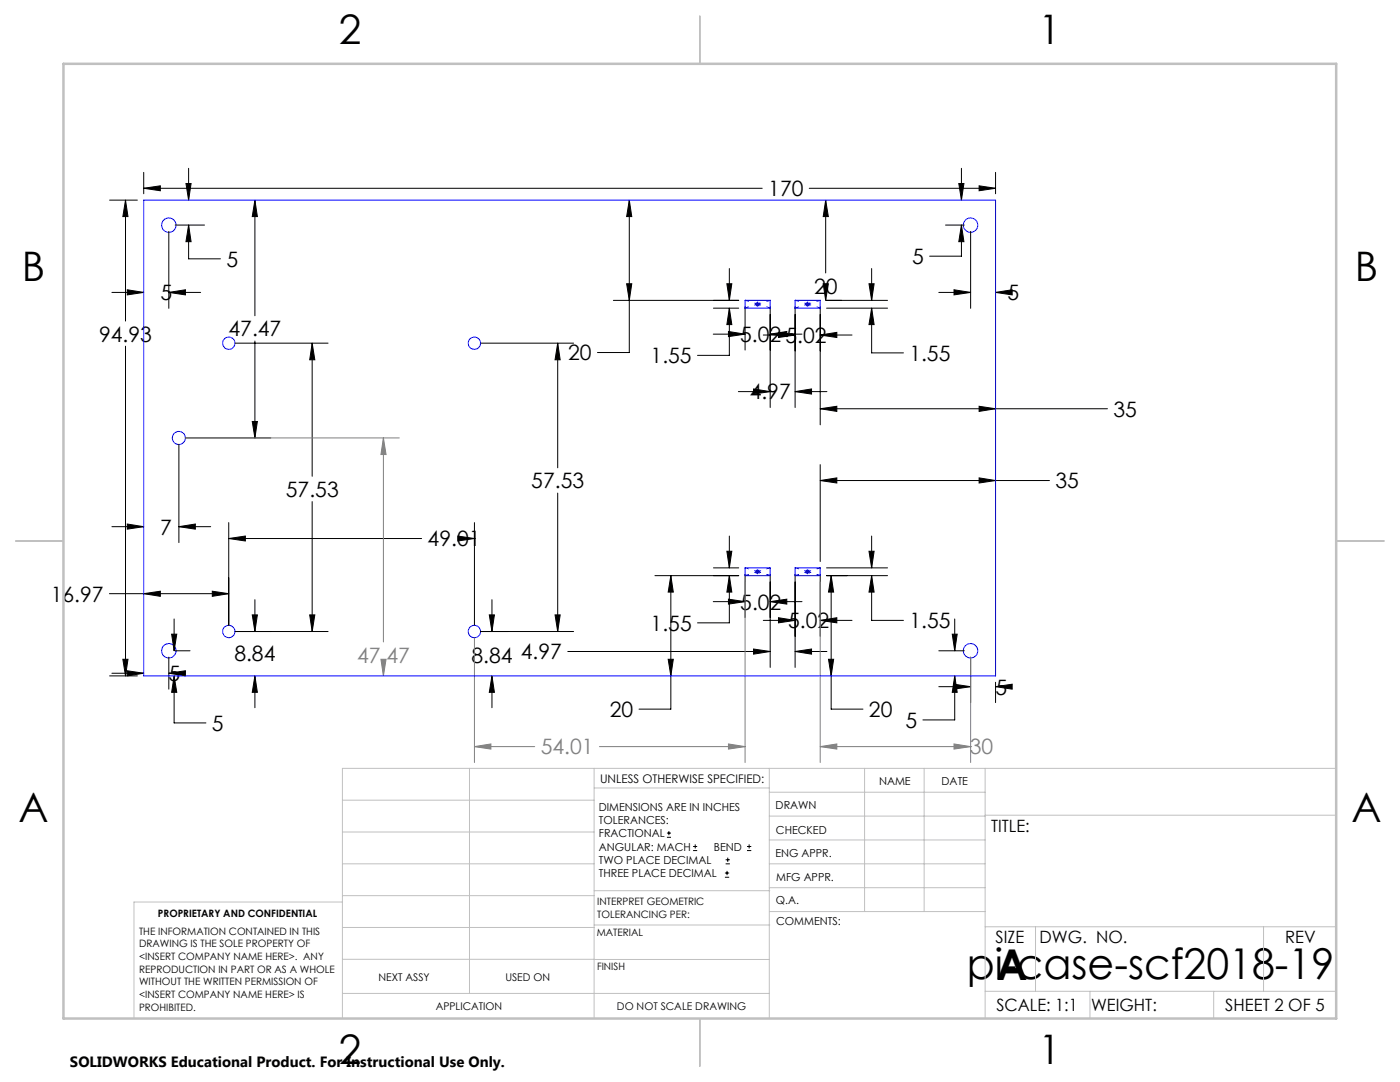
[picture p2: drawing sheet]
<svg xmlns="http://www.w3.org/2000/svg" width="279mm" height="216mm" viewBox="0 0 279 216" stroke-linecap="round" stroke-linejoin="round" font-family="sans-serif">
<g fill="none" stroke="#000" stroke-width=".2">
<path d="M21.9 39.9h5.5M25 39.9v24.2M25 39.9l.5 3.3h-1zM28.7 34.4v4.3M28.7 37.6h123.4M28.7 37.6l3.3-.5v1zM37.1 36.6h1l-.5 3.3zM37.6 33.6v6.3M50.9 39.9l.5 3.3h-1.1zM50.9 39.9v23.1M125.6 39.9v30.4h-6.4M125.6 39.9l.5 3.3h-1z"/>
<path d="M161.5 37.6h37.2M164.8 39.9v14.6M164.8 39.9l.5 3.3h-1zM191.3 36.6h1.1l-.5 3.3zM191.9 33.6v6.3M195.4 37.1l3.3 .5-3.3 .5zM198.7 34.4v4.3M22.3 58.3h6.4M25.4 57.8l3.3 .5-3.3 .5zM33.7 46.2v15.3M33.7 58.3h6.3M33.7 58.3l3.3-.5v1z"/>
<path d="M35 44.9h5.8M37.6 44.9v6.7h6.4M37.6 44.9l.5 3.3h-1zM122.4 59.9h25M125.1 56.6h1l-.5 3.3zM145.1 56.6h.9l-.4 3.3zM145.6 53.6v6.3M164.3 56.6h1l-.5 3.3zM164.8 59.5v.4M165 59.9h12.1M173.4 56.6h1l-.4 3.3zM174 53.6v6.3"/>
<path d="M187.4 58.3h6.3M188.7 44.9h3.7M190.4 57.8l3.3 .5-3.3 .5zM191.9 44.9l.5 3.3h-1.1zM191.9 44.9v6.2h-6.4M193.7 46.2v15.3M198.7 58.3h1.1M198.7 58.3l3.3-.5v1zM25 69.1v65.8M46.9 68.5h18.6M50.9 68.1v19.3M62.3 68.5l.5 3.3h-1z"/>
<path d="M62.3 68.5v26.5M96 68.5h18.5M111.3 68.5l.5 3.3h-1zM111.3 68.5v24.8M142.3 66.7h6.4M142.4 61.5h5M145.4 66.1l3.3 .6-3.3 .5zM145.6 61.5v9.4h-6.4M145.6 61.5l.4 3.3h-.9zM147.4 78.1h6.3M148.7 61.2v8.7M150.4 77.6l3.3 .5-3.3 .5z"/>
<path d="M152.3 66.9h6.4M153.7 61.2v20.1M153.7 66.7h6.4M153.7 66.7l3.3-.6v1.1zM155.4 66.3l3.3 .6-3.3 .4zM158.7 78.1l3.3-.5v1zM158.7 61.2v20.1M158.7 78.1h6.3M163.7 61.2v23.6M163.7 66.9h6.3M163.7 66.9l3.3-.6v1zM165 61.5h12.1"/>
<path d="M174 61.5v8.9h6.3M174 61.5l.4 3.3h-1zM35.7 88.7v19.6M37 87.4h17M50.3 84.1h1.1l-.5 3.3zM111.3 98.4v27.6M163.7 92.7v19.3M163.7 81.6h57.3M163.7 95.9h45.7M163.7 81.6l3.3-.5v1zM163.7 95.9l3.3-.5v1zM195.4 81.1l3.3 .5-3.3 .5z"/>
<path d="M195.4 95.4l3.3 .5-3.3 .5zM21.8 118.5h23.8M22.3 105.1h6.4M25.4 104.6l3.3 .5-3.3 .5zM28.7 118.5l3.3-.5v1zM35.7 105.1h6.4M35.7 105.1l3.3-.5v1zM42.4 118l3.2 .5-3.2 .5zM45.6 104.3v20.4M45.6 107.5h38.5M45.6 107.5l3.4-.5v1zM50.9 119.7v6.3"/>
<path d="M62.3 100.1v25.9M91.4 107l3.3 .5-3.3 .5zM94.7 107.5h.1M94.7 104.3v20.4M98.2 119.7v6.3M130.7 114.9h16.7M133.9 114.9v26.6h-6.4M133.9 114.9l.5 3.2h-1.1zM142.4 113.3h5M145.1 110h.9l-.4 3.3zM145.4 119.6l3.3 .5-3.3 .4zM145.6 107v6.3"/>
<path d="M145.6 114.9v9.4h-6.4M145.6 114.9l.4 3.2h-.9zM148.7 114.6v8.6M153.7 114.6v18.6M158.7 114.6v18.6M163.7 114.6v12.4M165 113.3h12.1M165 114.9h12.1M165.9 114.9v26.6h6.3M165.9 114.9l.5 3.2h-1.1zM173.4 110h1l-.4 3.3zM174 107v6.3"/>
<path d="M174 114.9v8.9h6.3M174 114.9l.4 3.2h-1zM21.9 134.9h5.5M22.3 134.3h6.4M24.5 131.6h1l-.5 3.3zM25.4 133.8l3.3 .5-3.3 .6zM33.7 131.1v6.4M33.7 134.3l3.3-.5v1.1zM33.7 134.3h.1M34.3 126.5h1l-.6 3.4zM34.7 134.9v9.4h6.4M34.7 123.5v6.4"/>
<path d="M34.7 134.9l.6 3.2h-1zM35 129.9h2.9M46.9 126h18.6M50.3 122.7h1.1l-.5 3.3zM50.9 134.9l.5 3.2h-1.1zM50.9 134.9v6.3M61.8 122.7h1l-.5 3.3zM96 126h18.5M97.6 122.7h1.1l-.5 3.3zM98.2 134.9l.5 3.2h-1.1zM98.2 134.9v6.3M110.8 122.7h1l-.5 3.3z"/>
<path d="M113.3 130h40.4M133.3 131.6h1.1l-.5 3.3zM142.3 120.1h6.4M150.4 129.5l3.3 .5-3.3 .5zM152.3 123.8h6.4M153.7 120.1h6.4M153.7 120.1l3.3-.5v.9zM155.4 123.3l3.3 .5-3.3 .5zM158.7 130l3.3-.5v1zM158.7 130h6.3M163.7 123.8h6.3M163.7 123.8l3.3-.5v1z"/>
<path d="M165.3 131.6h1.1l-.5 3.3zM187.4 129.9h5M187.4 137h6.3M190 126.5h1l-.5 3.4zM190.4 136.5l3.3 .5-3.3 .5zM190.5 134.9v8.8h-6.3M190.5 123.5v6.4M190.5 134.9l.5 3.2h-1zM193.7 131.1v9.1M198.7 136.1v4.1M198.7 137l3.3-.5v1zM198.7 137h.1"/>
<path d="M133.1 167.1h.8M133.1 166.2h.8M133.5 165.8v.9M138.3 169.7h.8M138.3 168.9h.8M138.7 168.5v.8M144.7 175h.8M144.7 174.2h.8M144.8 172.4h.9M144.8 171.6h.9M145.1 173.8v.8M145.2 171.1v.9"/>
<path d="M149.1 169.7h.8M149.1 168.9h.8M149.5 168.5v.8"/>
</g>
<g fill="none" stroke="#808080" stroke-width=".2">
<path d="M37 87.4h42.7M76.5 87.4l.5 3.3h-1zM76.5 87.4v40.7M148.7 116.1v36.1M163.7 116.1v36.1M76 131.6h1l-.5 3.3zM76.5 133.1v1.8M94.7 127.3v24.9M193.7 131.1v21.1M94.7 149l3.3-.6v1.1zM94.7 149h12M119.6 149h29.1"/>
<path d="M145.4 148.4l3.3 .6-3.3 .5zM163.7 149l3.3-.6v1.1zM163.7 149h30M190.4 148.4l3.3 .6-3.3 .5zM193.7 149h.1"/>
</g>
<g fill="none" stroke="#00f" stroke-width=".2">
<path d="M28.7 39.9h170v95h-170zM148.7 59.9h5v1.6h-5zM158.7 59.9h5v1.6h-5zM150.7 60.7h1M150.8 60.4l.8 .7M151.2 60.2v1M151.6 60.4l-.8 .7M160.7 60.7h1M160.8 60.4l.7 .7M161.2 60.2v1M161.5 60.4l-.7 .7M148.7 113.3h5v1.6h-5z"/>
<path d="M150.7 114.1h1M150.8 113.7l.8 .7M151.2 113.6v1M151.6 113.7l-.8 .7M158.7 113.3h5v1.6h-5zM160.7 114.1h1M160.8 113.7l.7 .7M161.2 113.6v1M161.5 113.7l-.7 .7"/>
<circle cx="33.7" cy="44.9" r="1.44"/>
<circle cx="193.7" cy="44.9" r="1.44"/>
<circle cx="45.7" cy="68.5" r="1.23"/>
<circle cx="94.7" cy="68.5" r="1.23"/>
<circle cx="35.7" cy="87.4" r="1.3"/>
<circle cx="33.7" cy="129.9" r="1.43"/>
<circle cx="45.7" cy="126" r="1.23"/>
<circle cx="94.7" cy="126" r="1.23"/>
<circle cx="193.7" cy="129.9" r="1.43"/>
</g>
<g fill="none" stroke="#c0c0c0" stroke-width=".2">
<path d="M68.3 159.7h50.3M93.7 153.3v44.9M118.6 153.3v49.9M118.6 157.2h34.9M153.5 153.3v49.9M153.5 158.1h43.1M172.5 153.3v28.6M184.4 153.3v28.6M196.6 153.3v49.9M266.7 153.3h-198.4v49.9M68.3 178.7h50.3M68.3 172.4h50.3"/>
<path d="M68.3 166h50.3M68.3 180h-41.6v23.2M118.6 177.7h35M153.5 167.6h43.1M153.5 162.8h43.1M153.5 172.4h43.1M153.5 177.1h43.1M196.6 162.7h70.1M68.3 198.2h85.2M68.3 191.4l85.2 .1M68.3 185.1h50.3M118.6 184.6h35"/>
<path d="M153.6 181.9h43M196.6 197.8h70.1M196.6 184.9h70.1M206.7 184.9v12.9M217.5 197.8v5.4M242.2 197.8v5.4M252.2 184.9v12.9"/>
</g>
<path d="M139.7 3.2v9.5M3.1 107.9h9.6M266.7 107.9h9.5M139.7 203.2v9.6" fill="none" stroke="#c0c0c0" stroke-width=".25"/>
<path d="M12.7 12.7h254v190.5h-254z" fill="none" stroke="#c0c0c0" stroke-width=".5"/>
<path d="M148.7 59.9l5 1.6M158.7 59.9l5 1.6M148.7 61.5l5-1.6M158.7 61.5l5-1.6M148.7 113.3l5 1.5M148.7 114.8l5-1.5M158.7 113.3l5 1.5M158.7 114.8l5-1.5" fill="none" stroke="#00f" stroke-width=".2" stroke-dasharray="15.2 1.3 1.3 1.3" stroke-dashoffset="14.5"/>
<path d="M25 39.9l.5 3.3h-1zM24.5 131.6h1l-.5 3.3zM28.7 37.6l3.3-.5v1zM195.4 37.1l3.3 .5-3.3 .5zM37.6 44.9l.5 3.3h-1zM37.1 36.6h1l-.5 3.3zM33.7 58.3l3.3-.5v1zM25.4 57.8l3.3 .5-3.3 .5zM33.7 134.3l3.3-.5v1.1zM25.4 133.8l3.3 .5-3.3 .6zM34.3 126.5h1l-.6 3.4zM34.7 134.9l.6 3.2h-1zM190.4 136.5l3.3 .5-3.3 .5zM198.7 137l3.3-.5v1zM190 126.5h1l-.5 3.4zM190.5 134.9l.5 3.2h-1zM190.4 57.8l3.3 .5-3.3 .5zM198.7 58.3l3.3-.5v1zM191.9 44.9l.5 3.3h-1.1zM191.3 36.6h1.1l-.5 3.3zM158.7 78.1l3.3-.5v1zM150.4 77.6l3.3 .5-3.3 .5zM145.1 56.6h.9l-.4 3.3zM145.6 61.5l.4 3.3h-.9zM173.4 56.6h1l-.4 3.3zM174 61.5l.4 3.3h-1zM155.4 66.3l3.3 .6-3.3 .4zM163.7 66.9l3.3-.6v1zM145.4 66.1l3.3 .6-3.3 .5zM153.7 66.7l3.3-.6v1.1zM125.6 39.9l.5 3.3h-1zM125.1 56.6h1l-.5 3.3zM164.3 56.6h1l-.5 3.3zM164.8 39.9l.5 3.3h-1zM163.7 81.6l3.3-.5v1zM195.4 81.1l3.3 .5-3.3 .5zM158.7 130l3.3-.5v1zM150.4 129.5l3.3 .5-3.3 .5zM145.1 110h.9l-.4 3.3zM145.6 114.9l.4 3.2h-.9zM173.4 110h1l-.4 3.3zM174 114.9l.4 3.2h-1zM155.4 123.3l3.3 .5-3.3 .5zM163.7 123.8l3.3-.5v1zM145.4 119.6l3.3 .5-3.3 .4zM153.7 120.1l3.3-.5v.9zM163.7 95.9l3.3-.5v1zM195.4 95.4l3.3 .5-3.3 .5zM133.9 114.9l.5 3.2h-1.1zM133.3 131.6h1.1l-.5 3.3zM165.9 114.9l.5 3.2h-1.1zM165.3 131.6h1.1l-.5 3.3zM50.3 84.1h1.1l-.5 3.3zM50.9 39.9l.5 3.3h-1.1zM35.7 105.1l3.3-.5v1zM25.4 104.6l3.3 .5-3.3 .5zM50.3 122.7h1.1l-.5 3.3zM50.9 134.9l.5 3.2h-1.1zM42.4 118l3.2 .5-3.2 .5zM28.7 118.5l3.3-.5v1zM62.3 68.5l.5 3.3h-1zM61.8 122.7h1l-.5 3.3zM111.3 68.5l.5 3.3h-1zM110.8 122.7h1l-.5 3.3zM97.6 122.7h1.1l-.5 3.3zM98.2 134.9l.5 3.2h-1.1zM45.6 107.5l3.4-.5v1zM91.4 107l3.3 .5-3.3 .5z" fill="#000"/>
<path d="M76.5 87.4l.5 3.3h-1zM76 131.6h1l-.5 3.3zM190.4 148.4l3.3 .6-3.3 .5zM163.7 149l3.3-.6v1.1zM94.7 149l3.3-.6v1.1zM145.4 148.4l3.3 .6-3.3 .5z" fill="#808080"/>
<g font-size="8.5">
<text x="192.9" y="195.4">pi-case-scf2018-19</text>
<text x="198.9" y="195.5">A</text>
</g>
<g font-size="8.1">
<text x="67.6" y="8.9">2</text>
<text x="207.3" y="8.9">1</text>
<text x="4.4" y="56.2">B</text>
<text x="270.4" y="56.2">B</text>
<text x="3.7" y="164.1">A</text>
<text x="269.7" y="164.1">A</text>
<text x="67.6" y="212.4">2</text>
<text x="207.3" y="212.4">1</text>
</g>
<g font-size="4.2">
<text x="153.3" y="39.2">170</text>
<text x="45.2" y="53.2">5</text>
<text x="182" y="52.7">5</text>
<text x="32" y="59.9">5</text>
<text x="162.5" y="58.6">20</text>
<text x="201" y="59.9">5</text>
<text x="19.8" y="68.2">94.93</text>
<text x="45.6" y="67.1">47.47</text>
<text x="113.4" y="71.9">20</text>
<text x="147.7" y="68.2">5.02 5.02</text>
<text x="181.5" y="72">1.55</text>
<text x="129.8" y="72.5">1.55</text>
<text x="149.6" y="79.7">4.97</text>
<text x="222.2" y="83.2">35</text>
<text x="57.1" y="99.1">57.53</text>
<text x="106" y="97.4">57.53</text>
<text x="210.6" y="97.4">35</text>
<text x="32" y="106.7">7</text>
<text x="85.3" y="109">49.01</text>
<text x="10.1" y="120.1">16.97</text>
<text x="129.8" y="125.9">1.55</text>
<text x="147.7" y="121.6">5.02</text>
<text x="157.3" y="125.4">5.02</text>
<text x="181.5" y="125.4">1.55</text>
<text x="46.8" y="131.8">8.84</text>
<text x="33.6" y="135.9">5</text>
<text x="94.1" y="132.2">8.84 4.97</text>
<text x="121.7" y="143.1">20</text>
<text x="173.4" y="143.1">20</text>
<text x="198.6" y="138.6">5</text>
<text x="42.3" y="145.8">5</text>
<text x="180.7" y="145.2">5</text>
</g>
<g font-size="4.2" fill="#808080">
<text x="71.3" y="132.2">47.47</text>
<text x="107.9" y="150.5">54.01</text>
<text x="193.6" y="150.5">30</text>
</g>
<g font-size="3.4">
<text x="197.8" y="166">TITLE:</text>
<text x="198.7" y="188.1">SIZE</text>
<text x="207.5" y="188.1">DWG. NO.</text>
<text x="256.5" y="188.2">REV</text>
<text x="198.8" y="201.7">SCALE: 1:1</text>
<text x="217.7" y="201.8">WEIGHT:</text>
<text x="244.5" y="201.7">SHEET 2 OF 5</text>
</g>
<text font-size="3" x="14" y="212.9">SOLIDWORKS Educational Product. For Instructional Use Only.</text>
<text font-size="2.4" x="119.8" y="156.2">UNLESS OTHERWISE SPECIFIED:</text>
<g font-size="2.2">
<text x="119.5" y="161.8">DIMENSIONS ARE IN INCHES</text>
<text x="154.8" y="161.4">DRAWN</text>
<text x="175.4" y="156.6">NAME</text>
<text x="187.9" y="156.7">DATE</text>
<text x="119.5" y="164.4">TOLERANCES:</text>
<text x="119.5" y="167.1">FRACTIONAL</text>
<text x="154.9" y="166.3">CHECKED</text>
<text x="119.5" y="169.7">ANGULAR: MACH</text>
<text x="119.5" y="172.4">TWO PLACE DECIMAL</text>
<text x="142.5" y="169.7">BEND</text>
<text x="154.8" y="171">ENG APPR.</text>
<text x="119.5" y="175">THREE PLACE DECIMAL</text>
<text x="154.9" y="175.7">MFG APPR.</text>
<text x="154.9" y="180.4">Q.A.</text>
<text x="154.9" y="184.6">COMMENTS:</text>
</g>
<g font-size="2.1">
<text x="75.5" y="195.7">NEXT ASSY</text>
<text x="100.9" y="195.7">USED ON</text>
<text x="86.9" y="201.5">APPLICATION</text>
<text x="123.1" y="201.6">DO NOT SCALE DRAWING</text>
</g>
<g font-size="2">
<text x="31.5" y="182.9">PROPRIETARY AND CONFIDENTIAL</text>
<text x="119.2" y="180.6">INTERPRET GEOMETRIC</text>
<text x="119.2" y="183.1">TOLERANCING PER:</text>
<text x="27.8" y="186.5">THE INFORMATION CONTAINED IN THIS</text>
<text x="27.8" y="189">DRAWING IS THE SOLE PROPERTY OF</text>
<text x="27.8" y="191.6">&lt;INSERT COMPANY NAME HERE&gt;. ANY</text>
<text x="119.1" y="186.7">MATERIAL</text>
<text x="27.8" y="194.1">REPRODUCTION IN PART OR AS A WHOLE</text>
<text x="27.8" y="196.6">WITHOUT THE WRITTEN PERMISSION OF</text>
<text x="119.1" y="193.5">FINISH</text>
<text x="27.8" y="199.1">&lt;INSERT COMPANY NAME HERE&gt; IS</text>
<text x="27.8" y="201.7">PROHIBITED.</text>
</g>
</svg>
